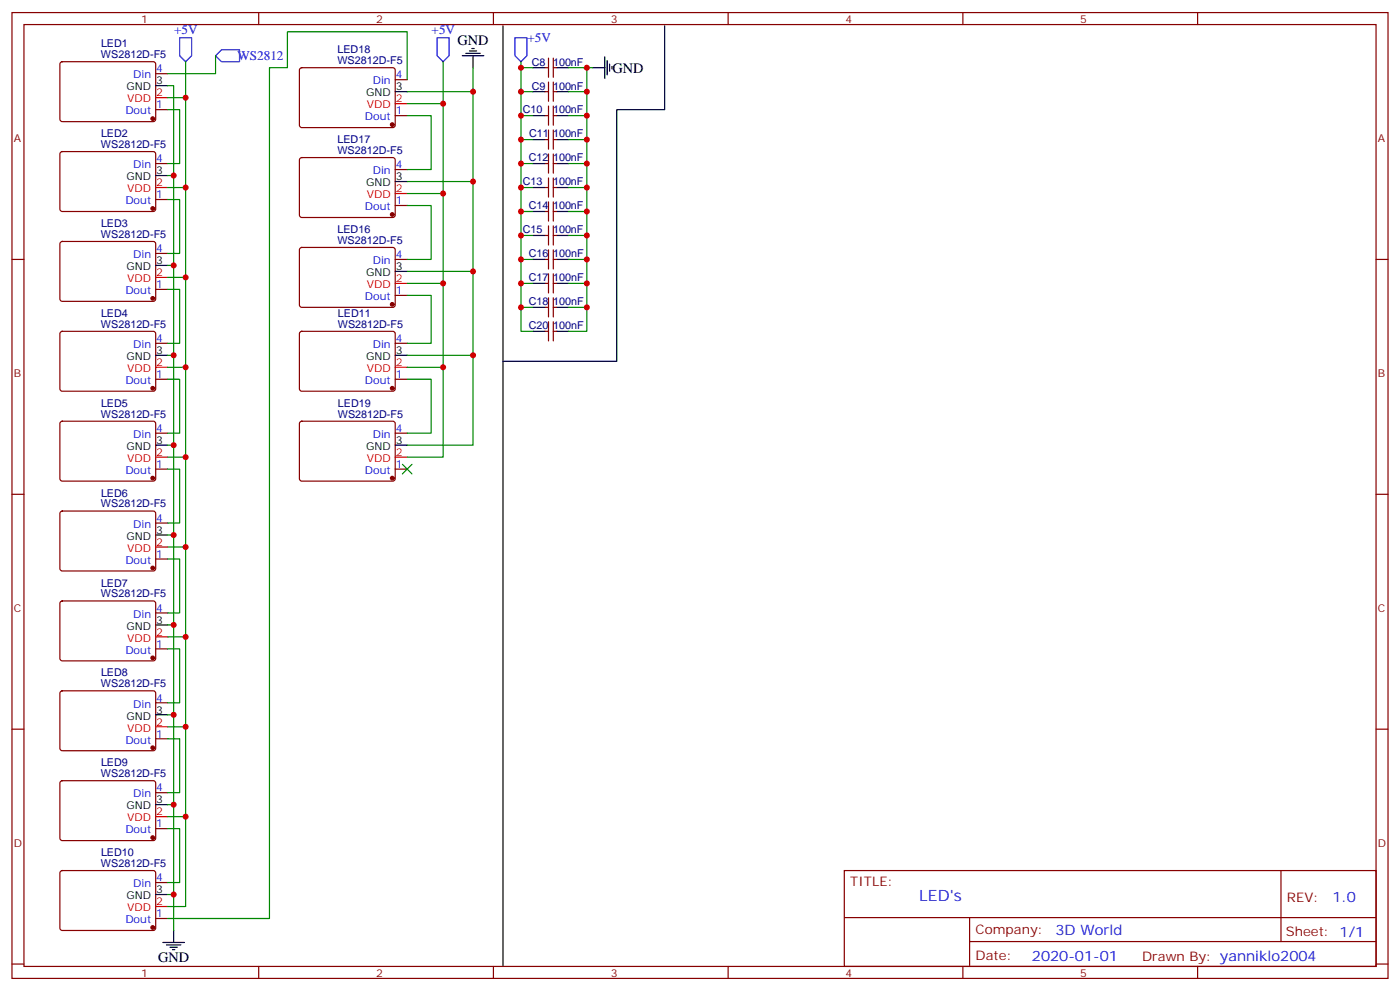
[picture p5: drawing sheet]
<svg xmlns="http://www.w3.org/2000/svg" width="412mm" height="292mm" viewBox="0 0 412 292" stroke-linecap="round" stroke-linejoin="round" font-family="sans-serif">
<g fill="none" stroke="#000" stroke-width=".35">
<path d="M136.2 16.4h6.3M137.2 15.7h4.3M138.3 15h2.1M139 14.3h.7M139.3 16.4v3.5M148.2 7.6v276.9M157 19.9h3.5M164 19.9h3.6M174.6 19.9h3.6M178.2 16.8v6.3M178.9 17.8v4.2M179.6 18.9v2.1"/>
<path d="M180.3 19.6v.7M195.8 7.6v24.7h-14.1v74.1h-33.5M45.9 25.2h3.5M116.4 27h3.5M157 27h3.5M157 34h3.5M164 27h3.6M164 34h3.6M45.9 51.7h3.5M116.4 53.4h3.5M157 41.1h3.5M157 48.2h3.5"/>
<path d="M157 55.2h3.5M164 41.1h3.6M164 48.2h3.6M164 55.2h3.6M45.9 78.1h3.5M116.4 79.9h3.5M157 62.3h3.5M157 69.3h3.5M157 76.4h3.5M164 62.3h3.6M164 69.3h3.6M164 76.4h3.6"/>
<path d="M157 83.4h3.5M157 90.5h3.5M157 97.5h3.5M164 83.4h3.6M164 90.5h3.6M164 97.5h3.6M45.9 104.6h3.5M116.4 104.6h3.5M45.9 131.1h3.5M116.4 131.1h3.5M45.9 157.5h3.5M45.9 184h3.5"/>
<path d="M45.9 210.4h3.5M45.9 236.9h3.5M45.9 263.3h3.5M48 277.5h6.3M49 278.2h4.3M50.1 278.9h2.1M50.8 279.6h.7M51.2 273.9v3.6"/>
</g>
<g fill="none" stroke="#870000" stroke-width=".35">
<path d="M3.5 3.7h405.4v284.3h-405.4zM7.1 7.2h398.2v277.3h-398.2zM17.9 18.4l.4-.2h27.1l.5 .7-.1 16.5-.6 .4-27.1-.1-.5-.6v-16.2zM76.2 3.7v3.5M145.3 3.7v3.5M160.5 19.9h1.1M161.6 17.1v5.7M163 17.1v5.7M163 19.9h1M214.5 3.7v3.5M283.6 3.7v3.5M352.8 3.7v3.5"/>
<path d="M45.9 32.3h3.5M45.9 21.7h3.5M88.4 20.1l.5-.2 27.1 .1 .4 .6v16.5l-.7 .5-27.1-.1-.4-.6v-16.3zM116.4 34h3.5M116.4 23.5h3.5M160.5 34h1.1M160.5 27h1.1M161.6 24.2v5.6M161.6 31.2v5.7M161.6 38.3v5.6M163 34h1M163 24.2v5.6"/>
<path d="M163 31.2v5.7M163 38.3v5.6M163 27h1M17.9 44.8l.4-.2 27.1 .1 .5 .6-.1 16.5-.6 .5-27.1-.1-.5-.6v-16.3zM45.9 58.7h3.5M45.9 48.2h3.5M88.4 46.6l.5-.2h27.1l.4 .7v16.5l-.7 .4h-27.1l-.4-.7v-16.2zM116.4 49.9h3.5M160.5 48.2h1.1M160.5 41.1h1.1M160.5 55.2h1.1M161.6 45.3v5.7"/>
<path d="M161.6 52.4v5.6M161.6 59.4v5.7M163 48.2h1M163 45.3v5.7M163 52.4v5.6M163 59.4v5.7M163 41.1h1M163 55.2h1M3.5 76.4h3.6M17.9 71.3l.4-.2h27.1l.5 .7-.1 16.5-.6 .4h-27.1l-.5-.7v-16.2zM45.9 74.6h3.5M88.4 73.1l.5-.3 27.1 .1 .4 .7v16.5l-.7 .4-27.1-.1-.4-.6v-16.2z"/>
<path d="M116.4 76.4h3.5M116.4 60.5h3.5M160.5 76.4h1.1M160.5 62.3h1.1M160.5 69.3h1.1M161.6 66.5v5.6M161.6 73.6v5.6M163 76.4h1M163 66.5v5.6M163 73.6v5.6M163 62.3h1M163 69.3h1"/>
<path d="M405.3 76.4h3.6M17.9 97.7l.4-.2 27.1 .1 .5 .6-.1 16.6-.6 .4-27.1-.1-.5-.6v-16.3zM45.9 85.2h3.5M88.4 97.7l.5-.2 27.1 .1 .4 .6v16.6l-.7 .4-27.1-.1-.4-.6v-16.3zM116.4 87h3.5M160.5 83.4h1.1M160.5 90.5h1.1M160.5 97.5h1.1M161.6 80.6v5.7M161.6 87.7v5.6M161.6 94.7v5.7M163 80.6v5.7"/>
<path d="M163 87.7v5.6M163 94.7v5.7M163 83.4h1M163 90.5h1M163 97.5h1M45.9 111.7h3.5M45.9 101.1h3.5M116.4 111.7h3.5M116.4 101.1h3.5M17.9 124.2l.4-.2 27.1 .1 .5 .6-.1 16.5-.6 .4h-27.1l-.5-.7v-16.2zM45.9 138.1h3.5M45.9 127.5h3.5"/>
<path d="M88.4 124.2l.5-.2 27.1 .1 .4 .6v16.5l-.7 .4h-27.1l-.4-.7v-16.2zM116.4 138.1h3.5M116.4 127.5h3.5M3.5 145.5h3.6M17.9 150.7l.4-.2h27.1l.5 .7-.1 16.5-.6 .4-27.1-.1-.5-.6v-16.2zM45.9 154h3.5M405.3 145.5h3.6M17.9 177.1l.4-.2 27.1 .1 .5 .6-.1 16.5-.6 .5-27.1-.1-.5-.6v-16.3zM45.9 164.6h3.5M45.9 191h3.5M45.9 180.4h3.5M3.5 214.7h3.6"/>
<path d="M17.9 203.6l.4-.2h27.1l.5 .7-.1 16.5-.6 .4-27.1-.1-.5-.6v-16.2zM45.9 217.5h3.5M45.9 206.9h3.5M405.3 214.7h3.6M17.9 230l.4-.2 27.1 .1 .5 .6-.1 16.5-.6 .5-27.1-.1-.5-.6v-16.3zM45.9 233.4h3.5M17.9 256.5l.4-.2h27.1l.5 .7-.1 16.5-.6 .4h-27.1l-.5-.7v-16.2zM45.9 243.9h3.5M45.9 259.8h3.5M248.7 256.3h156.6v28.2h-156.6zM377.3 256.3v20.9M45.9 270.4h3.5"/>
<path d="M248.7 270.1h156.5M285.6 277.2h119.6M285.6 270.1v14.2M3.5 283.8h3.6M76.2 284.5v3.5M145.3 284.5v3.5M214.5 284.5v3.5M283.6 284.5v3.5M352.8 284.5v3.5M405.3 283.8h3.6"/>
</g>
<g fill="#870000" stroke="#870000" stroke-width=".35">
<circle cx="45" cy="34.9" r=".53"/>
<circle cx="45" cy="61.4" r=".53"/>
<circle cx="45" cy="87.8" r=".53"/>
<circle cx="45" cy="114.3" r=".53"/>
<circle cx="45" cy="140.8" r=".53"/>
<circle cx="45" cy="167.2" r=".53"/>
<circle cx="45" cy="193.7" r=".53"/>
<circle cx="45" cy="220.1" r=".53"/>
<circle cx="45" cy="246.6" r=".53"/>
<circle cx="45" cy="273.1" r=".53"/>
<circle cx="115.5" cy="114.3" r=".53"/>
<circle cx="115.5" cy="89.6" r=".53"/>
<circle cx="115.5" cy="63.1" r=".53"/>
<circle cx="115.5" cy="36.7" r=".53"/>
<circle cx="115.5" cy="140.8" r=".53"/>
</g>
<g fill="none" stroke="#f00" stroke-width=".35">
<path d="M45.9 28.8h3.5M116.4 30.5h3.5M45.9 55.2h3.5M116.4 57h3.5M45.9 81.7h3.5M116.4 83.4h3.5M45.9 108.1h3.5M116.4 108.1h3.5M45.9 134.6h3.5M116.4 134.6h3.5M45.9 161h3.5M45.9 187.5h3.5"/>
<path d="M45.9 214h3.5M45.9 240.4h3.5M45.9 266.9h3.5"/>
</g>
<path d="M52.9 11.1h3.5v5.3l-1.7 1.8-1.8-1.8zM65.3 14.6h5.3v3.6h-5.3l-1.8-1.8zM128.8 11.1h3.5v5.3l-1.8 1.8-1.7-1.8zM151.7 11.1h3.5v5.3l-1.7 1.8-1.8-1.8z" fill="none" stroke="#00f" stroke-width=".35"/>
<g fill="none" stroke="#008700" stroke-width=".35">
<path d="M54.7 18.2v10.6h-5.3M63.5 16.4v5.3h-14.1M130.5 18.2v12.3h-10.6M139.3 19.9v7.1h-19.4M153.5 18.2v1.7M157 19.9h-3.5v77.6h3.5M167.6 19.9h5.3v7.1M172.9 19.9h1.7M49.4 32.3h3.5v15.9h-3.5M49.4 25.2h1.8v26.5M54.7 28.8v26.4h-5.3M119.9 34h7.1v15.9h-7.1"/>
<path d="M119.9 23.5v-14.2h-35.2v10.6h-5.3v250.5h-30M130.5 30.5v26.5h-10.6M139.3 27v26.4h-19.4M153.5 27h3.5M153.5 34h3.5M167.6 34h5.3v7.1M167.6 27h5.3v7M49.4 58.7h3.5v15.9h-3.5M49.4 51.7h1.8v26.4M54.7 55.2v26.5h-5.3M130.5 57v26.4h-10.6M139.3 53.4v26.5h-19.4"/>
<path d="M153.5 48.2h3.5M153.5 55.2h3.5M153.5 41.1h3.5M167.6 55.2h5.3v7.1M167.6 48.2h5.3v7M167.6 41.1h5.3v7.1M49.4 78.1h1.8v26.5M119.9 60.5h7.1v15.9h-7.1M139.3 79.9v24.7h-19.4M153.5 62.3h3.5M153.5 69.3h3.5M153.5 76.4h3.5"/>
<path d="M167.6 76.4h5.3v7M167.6 69.3h5.3v7.1M167.6 62.3h5.3v7M49.4 85.2h3.5v15.9h-3.5M54.7 81.7v26.4h-5.3M119.9 87h7.1v14.1h-7.1M130.5 83.4v24.7h-10.6M153.5 83.4h3.5M153.5 90.5h3.5M167.6 90.5h5.3v7h-5.3M167.6 83.4h5.3v7.1M49.4 111.7h3.5v15.8h-3.5"/>
<path d="M49.4 104.6h1.8v26.5M54.7 108.1v26.5h-5.3M119.9 111.7h7.1v15.8h-7.1M130.5 108.1v26.5h-10.6M139.3 104.6v26.5h-19.4M49.4 138.1h3.5v15.9h-3.5M49.4 131.1h1.8v26.4M54.7 134.6v26.4h-5.3M49.4 157.5h1.8v26.5M49.4 164.6h3.5v15.8h-3.5M54.7 161v26.5h-5.3M49.4 191h3.5v15.9h-3.5"/>
<path d="M49.4 184h1.8v26.4M54.7 187.5v26.5h-5.3M49.4 217.5h3.5v15.9h-3.5M49.4 210.4h1.8v26.5M54.7 214v26.4h-5.3M49.4 236.9h1.8v26.4M49.4 243.9h3.5v15.9h-3.5M54.7 240.4v26.5h-5.3M49.4 263.3h1.8v10.6"/>
</g>
<g fill="#c00">
<circle cx="130.5" cy="108.1" r=".88"/>
<circle cx="172.9" cy="34" r=".88"/>
<circle cx="172.9" cy="48.2" r=".88"/>
<circle cx="172.9" cy="62.3" r=".88"/>
<circle cx="172.9" cy="76.4" r=".88"/>
<circle cx="172.9" cy="90.5" r=".88"/>
<circle cx="153.5" cy="90.5" r=".88"/>
<circle cx="153.5" cy="76.4" r=".88"/>
<circle cx="153.5" cy="62.3" r=".88"/>
<circle cx="153.5" cy="55.2" r=".88"/>
<circle cx="153.5" cy="34" r=".88"/>
<circle cx="139.3" cy="79.9" r=".88"/>
<circle cx="139.3" cy="27" r=".88"/>
<circle cx="130.5" cy="83.4" r=".88"/>
<circle cx="130.5" cy="30.5" r=".88"/>
<circle cx="51.2" cy="78.1" r=".88"/>
<circle cx="51.2" cy="131.1" r=".88"/>
<circle cx="51.2" cy="184" r=".88"/>
<circle cx="51.2" cy="236.9" r=".88"/>
<circle cx="54.7" cy="240.4" r=".88"/>
<circle cx="54.7" cy="187.5" r=".88"/>
<circle cx="54.7" cy="134.6" r=".88"/>
<circle cx="54.7" cy="81.7" r=".88"/>
<circle cx="54.7" cy="28.8" r=".88"/>
<circle cx="54.7" cy="55.2" r=".88"/>
<circle cx="54.7" cy="108.1" r=".88"/>
<circle cx="54.7" cy="161" r=".88"/>
<circle cx="54.7" cy="214" r=".88"/>
<circle cx="51.2" cy="263.3" r=".88"/>
<circle cx="51.2" cy="210.4" r=".88"/>
<circle cx="51.2" cy="157.5" r=".88"/>
<circle cx="51.2" cy="104.6" r=".88"/>
<circle cx="51.2" cy="51.7" r=".88"/>
<circle cx="130.5" cy="57" r=".88"/>
<circle cx="139.3" cy="53.4" r=".88"/>
<circle cx="153.5" cy="27" r=".88"/>
<circle cx="153.5" cy="41.1" r=".88"/>
<circle cx="153.5" cy="48.2" r=".88"/>
<circle cx="153.5" cy="69.3" r=".88"/>
<circle cx="153.5" cy="83.4" r=".88"/>
<circle cx="172.9" cy="83.4" r=".88"/>
<circle cx="172.9" cy="69.3" r=".88"/>
<circle cx="172.9" cy="55.2" r=".88"/>
<circle cx="172.9" cy="41.1" r=".88"/>
<circle cx="172.9" cy="27" r=".88"/>
<circle cx="153.5" cy="19.9" r=".88"/>
<circle cx="172.9" cy="19.9" r=".88"/>
<circle cx="139.3" cy="104.6" r=".88"/>
</g>
<path d="M118.5 136.7l2.9 2.8zM121.4 136.7l-2.9 2.8z" fill="#c00" stroke="#008700" stroke-width=".35"/>
<text font-size="4.6" fill="#00f" x="270.8" y="265.3">LED's</text>
<g font-size="4.2">
<text x="134.8" y="13.2">GND</text>
<text x="180.4" y="21.4">GND</text>
<text x="46.6" y="283.1">GND</text>
</g>
<g font-size="4.2" fill="#00f">
<text x="392.5" y="265.6">1.0</text>
<text x="310.9" y="275.1">3D World</text>
<text x="304" y="282.9">2020-01-01</text>
</g>
<g font-size="3.9" fill="#00f">
<text x="51.3" y="10.1">+5V</text>
<text x="127.1" y="10.1">+5V</text>
<text x="69.9" y="17.7">WS2812</text>
<text x="155.4" y="12.4">+5V</text>
</g>
<g font-size="3.9" fill="#800">
<text x="250.5" y="260.9">TITLE:</text>
<text x="379.1" y="265.6">REV:</text>
<text x="287.4" y="275.1">Company:</text>
<text x="378.7" y="275.7">Sheet: 1/1</text>
<text x="287.4" y="282.8">Date:</text>
<text x="336.4" y="282.8">Drawn By: yanniklo2004</text>
</g>
<g font-size="3.2" fill="#800">
<text x="41.6" y="6.7">1</text>
<text x="110.8" y="6.7">2</text>
<text x="179.9" y="6.7">3</text>
<text x="249.1" y="6.7">4</text>
<text x="318.2" y="6.7">5</text>
<text x="4.1" y="41.8">A</text>
<text x="405.9" y="41.8">A</text>
<text x="4.1" y="110.9">B</text>
<text x="405.9" y="110.9">B</text>
<text x="4.1" y="180.1">C</text>
<text x="405.9" y="180.1">C</text>
<text x="4.1" y="249.2">D</text>
<text x="405.9" y="249.2">D</text>
<text x="41.6" y="287.5">1</text>
<text x="110.8" y="287.5">2</text>
<text x="179.9" y="287.5">3</text>
<text x="249.1" y="287.5">4</text>
<text x="318.2" y="287.5">5</text>
</g>
<g font-size="3.2" fill="#000080">
<text x="29.7" y="17.1">WS2812D-F5</text>
<text x="29.8" y="13.9">LED1</text>
<text x="99.4" y="15.7">LED18</text>
<text x="99.4" y="18.9">WS2812D-F5</text>
<text x="156.6" y="19.3">C8</text>
<text x="162.9" y="19.3">100nF</text>
<text x="156.6" y="26.4">C9</text>
<text x="162.9" y="26.4">100nF</text>
<text x="154" y="33.4">C10</text>
<text x="162.9" y="33.4">100nF</text>
<text x="29.8" y="40.4">LED2</text>
<text x="155.9" y="40.5">C11</text>
<text x="162.9" y="40.5">100nF</text>
<text x="29.7" y="43.6">WS2812D-F5</text>
<text x="99.4" y="45.3">WS2812D-F5</text>
<text x="99.4" y="42.2">LED17</text>
<text x="155.7" y="47.5">C12</text>
<text x="162.9" y="47.5">100nF</text>
<text x="154" y="54.6">C13</text>
<text x="162.9" y="54.6">100nF</text>
<text x="155.7" y="61.6">C14</text>
<text x="162.9" y="61.6">100nF</text>
<text x="29.7" y="70">WS2812D-F5</text>
<text x="29.8" y="66.9">LED3</text>
<text x="99.4" y="71.8">WS2812D-F5</text>
<text x="99.4" y="68.6">LED16</text>
<text x="154" y="68.7">C15</text>
<text x="162.9" y="68.7">100nF</text>
<text x="155.7" y="75.7">C16</text>
<text x="162.9" y="75.7">100nF</text>
<text x="155.7" y="82.8">C17</text>
<text x="162.9" y="82.8">100nF</text>
<text x="155.7" y="89.9">C18</text>
<text x="162.9" y="89.9">100nF</text>
<text x="29.8" y="93.3">LED4</text>
<text x="99.5" y="93.3">LED11</text>
<text x="29.7" y="96.5">WS2812D-F5</text>
<text x="99.5" y="96.5">WS2812D-F5</text>
<text x="155.7" y="96.9">C20</text>
<text x="162.9" y="96.9">100nF</text>
<text x="29.8" y="119.8">LED5</text>
<text x="99.5" y="119.8">LED19</text>
<text x="29.7" y="122.9">WS2812D-F5</text>
<text x="99.5" y="122.9">WS2812D-F5</text>
<text x="29.7" y="149.4">WS2812D-F5</text>
<text x="29.8" y="146.2">LED6</text>
<text x="29.8" y="172.7">LED7</text>
<text x="29.7" y="175.9">WS2812D-F5</text>
<text x="29.7" y="202.3">WS2812D-F5</text>
<text x="29.8" y="199.1">LED8</text>
<text x="29.8" y="225.6">LED9</text>
<text x="29.7" y="228.8">WS2812D-F5</text>
<text x="29.7" y="255.2">WS2812D-F5</text>
<text x="29.8" y="252.1">LED10</text>
</g>
<g font-size="3.2" fill="#00f">
<text x="39.2" y="23.1">Din</text>
<text x="46" y="21.3">4</text>
<text x="116.6" y="23.1">4</text>
<text x="109.8" y="24.9">Din</text>
<text x="36.9" y="33.7">Dout</text>
<text x="46" y="31.9">1</text>
<text x="107.5" y="35.5">Dout</text>
<text x="116.6" y="33.7">1</text>
<text x="46" y="47.8">4</text>
<text x="39.2" y="49.6">Din</text>
<text x="109.8" y="51.3">Din</text>
<text x="116.6" y="49.6">4</text>
<text x="46" y="58.4">1</text>
<text x="36.9" y="60.1">Dout</text>
<text x="107.5" y="61.9">Dout</text>
<text x="116.6" y="60.1">1</text>
<text x="39.2" y="76">Din</text>
<text x="46" y="74.3">4</text>
<text x="109.8" y="77.8">Din</text>
<text x="116.6" y="76">4</text>
<text x="36.9" y="86.6">Dout</text>
<text x="46" y="84.8">1</text>
<text x="107.5" y="88.4">Dout</text>
<text x="116.6" y="86.6">1</text>
<text x="46" y="100.7">4</text>
<text x="116.6" y="100.7">4</text>
<text x="39.2" y="102.5">Din</text>
<text x="109.8" y="102.5">Din</text>
<text x="36.9" y="113.1">Dout</text>
<text x="46" y="111.3">1</text>
<text x="107.5" y="113.1">Dout</text>
<text x="116.6" y="111.3">1</text>
<text x="39.2" y="128.9">Din</text>
<text x="46" y="127.2">4</text>
<text x="109.8" y="128.9">Din</text>
<text x="116.6" y="127.2">4</text>
<text x="46" y="137.8">1</text>
<text x="116.6" y="137.8">1</text>
<text x="36.9" y="139.5">Dout</text>
<text x="107.5" y="139.5">Dout</text>
<text x="39.2" y="155.4">Din</text>
<text x="46" y="153.6">4</text>
<text x="36.9" y="166">Dout</text>
<text x="46" y="164.2">1</text>
<text x="39.2" y="181.9">Din</text>
<text x="46" y="180.1">4</text>
<text x="46" y="190.7">1</text>
<text x="36.9" y="192.4">Dout</text>
<text x="39.2" y="208.3">Din</text>
<text x="46" y="206.6">4</text>
<text x="36.9" y="218.9">Dout</text>
<text x="46" y="217.1">1</text>
<text x="46" y="233">4</text>
<text x="39.2" y="234.8">Din</text>
<text x="36.9" y="245.4">Dout</text>
<text x="46" y="243.6">1</text>
<text x="39.2" y="261.2">Din</text>
<text x="46" y="259.5">4</text>
<text x="36.9" y="271.8">Dout</text>
<text x="46" y="270.1">1</text>
</g>
<g font-size="3.2">
<text x="37.3" y="26.6">GND</text>
<text x="46" y="24.9">3</text>
<text x="107.8" y="28.4">GND</text>
<text x="116.6" y="26.6">3</text>
<text x="37.3" y="53.1">GND</text>
<text x="46" y="51.3">3</text>
<text x="116.6" y="53.1">3</text>
<text x="107.8" y="54.9">GND</text>
<text x="46" y="77.8">3</text>
<text x="37.3" y="79.6">GND</text>
<text x="107.8" y="81.3">GND</text>
<text x="116.6" y="79.6">3</text>
<text x="37.3" y="106">GND</text>
<text x="46" y="104.2">3</text>
<text x="107.8" y="106">GND</text>
<text x="116.6" y="104.2">3</text>
<text x="46" y="130.7">3</text>
<text x="116.6" y="130.7">3</text>
<text x="37.3" y="132.5">GND</text>
<text x="107.8" y="132.5">GND</text>
<text x="37.3" y="158.9">GND</text>
<text x="46" y="157.2">3</text>
<text x="37.3" y="185.4">GND</text>
<text x="46" y="183.6">3</text>
<text x="37.3" y="211.8">GND</text>
<text x="46" y="210.1">3</text>
<text x="37.3" y="238.3">GND</text>
<text x="46" y="236.5">3</text>
<text x="46" y="263">3</text>
<text x="37.3" y="264.8">GND</text>
</g>
<g font-size="3.2" fill="#f00">
<text x="46" y="28.4">2</text>
<text x="37.5" y="30.2">VDD</text>
<text x="108.1" y="31.9">VDD</text>
<text x="116.6" y="30.2">2</text>
<text x="37.5" y="56.6">VDD</text>
<text x="46" y="54.9">2</text>
<text x="108.1" y="58.4">VDD</text>
<text x="116.6" y="56.6">2</text>
<text x="37.5" y="83.1">VDD</text>
<text x="46" y="81.3">2</text>
<text x="116.6" y="83.1">2</text>
<text x="108.1" y="84.8">VDD</text>
<text x="46" y="107.8">2</text>
<text x="116.6" y="107.8">2</text>
<text x="37.5" y="109.5">VDD</text>
<text x="108.1" y="109.5">VDD</text>
<text x="37.5" y="136">VDD</text>
<text x="46" y="134.2">2</text>
<text x="108.1" y="136">VDD</text>
<text x="116.6" y="134.2">2</text>
<text x="46" y="160.7">2</text>
<text x="37.5" y="162.5">VDD</text>
<text x="37.5" y="188.9">VDD</text>
<text x="46" y="187.1">2</text>
<text x="37.5" y="215.4">VDD</text>
<text x="46" y="213.6">2</text>
<text x="37.5" y="241.8">VDD</text>
<text x="46" y="240.1">2</text>
<text x="37.5" y="268.3">VDD</text>
<text x="46" y="266.5">2</text>
</g>
</svg>
